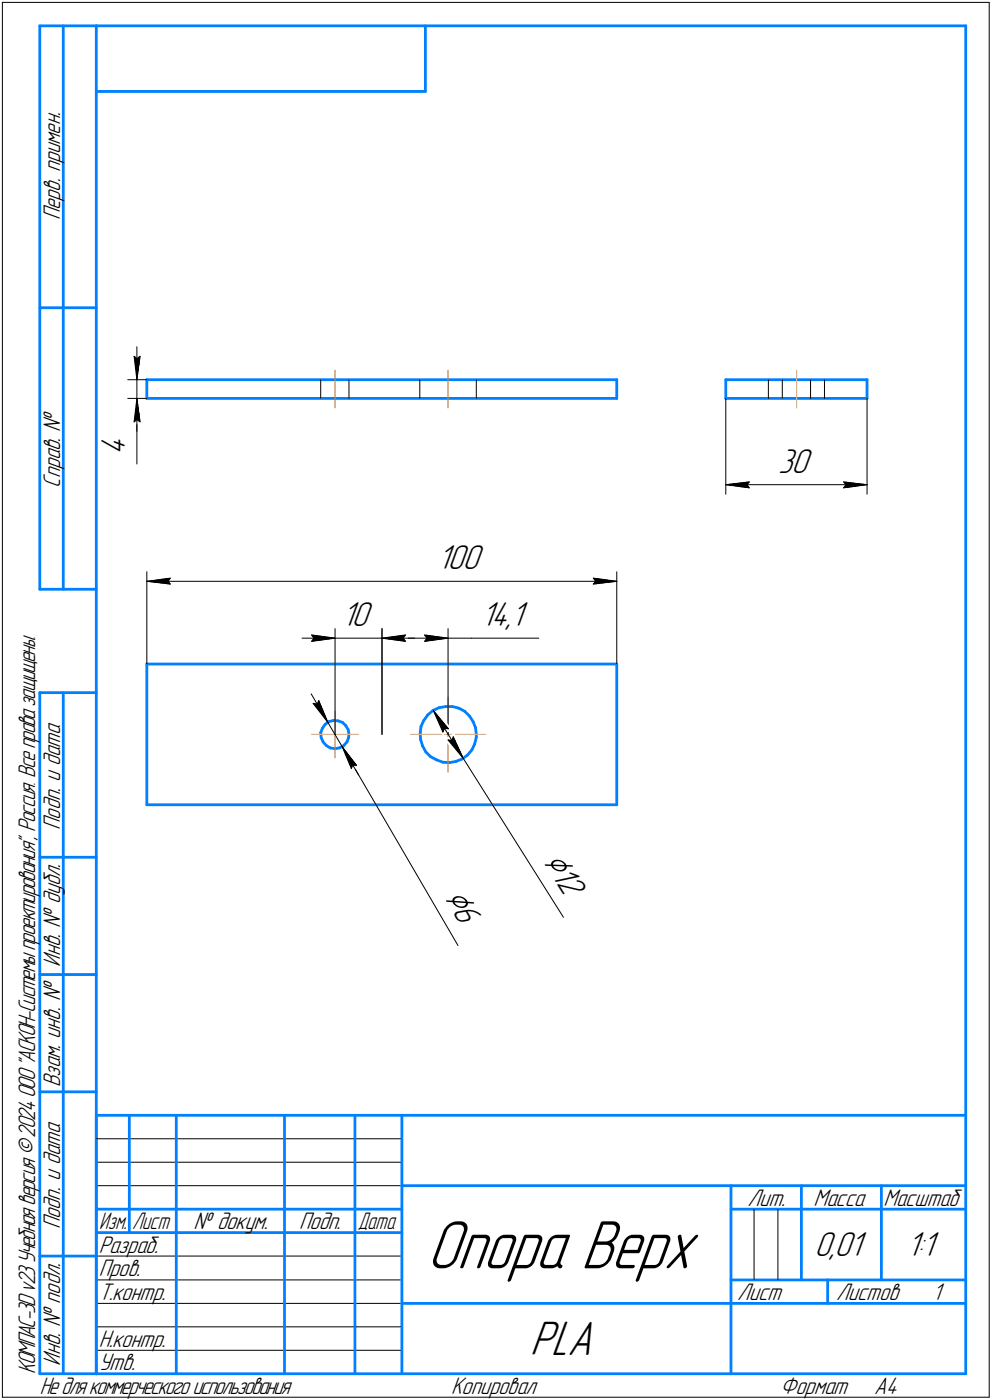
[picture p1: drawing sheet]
<svg xmlns="http://www.w3.org/2000/svg" width="211mm" height="298mm" viewBox="0 0 211 298" stroke-linecap="round" stroke-linejoin="round" font-family="sans-serif">
<g fill="none" stroke="#0080ff" stroke-width=".59">
<path d="M8.5 5.5v120zM8.5 5.5h12zM13.5 5.5v120zM20.5 5.5v287zM20.5 5.5h185zM20.5 19.5h70zM90.5 5.5v14zM205.5 5.5v287zM8.5 65.5h12zM31.2 80.9v3.9zM31.2 80.9h100zM31.2 84.8h100z"/>
<path d="M131.2 80.9v3.9zM154.4 80.9v3.9zM154.4 84.8h30.1zM154.4 80.9h30.1zM184.5 80.9v3.9zM8.5 125.5h12zM8.5 147.5v145zM8.5 147.5h12zM13.5 147.5v145zM31.2 141.4v30zM31.2 141.4h100zM68.2 156l.1 1.1z"/>
<path d="M68.3 157.1l.4 .9zM68.6 155.1l-.4 .9zM68.7 158l.7 .7zM69.2 154.3l.7-.6zM69.2 154.3l-.6 .8zM69.4 158.7l.9 .6zM69.9 153.7l1.1-.3zM70.3 159.3l1 .1zM71 153.4l1 .1zM71.3 159.4l.9-.1zM72 153.5l.9 .3zM72.2 159.3l1-.6z"/>
<path d="M72.9 153.8l.7 .7zM73.6 154.5l.5 .9zM73.8 158l-.6 .7zM74.1 155.4l.2 1zM74.2 157.1l-.4 .9zM74.3 156.4l-.1 .7zM89.4 156.1l.1 1.4zM89.5 157.5l.4 1.3zM89.6 154.7l-.2 1.4zM89.9 158.8l.7 1.3zM90.2 153.4l-.6 1.3zM91 152.2l1.1-.9z"/>
<path d="M91 152.2l-.8 1.2zM92.1 151.3l1.3-.6zM93.4 150.7l1.4-.2zM94.8 150.5h1.5zM96.3 150.5l1.3 .3zM97.6 150.8l1.3 .7zM98.9 151.5l1 1zM99.9 152.5l.8 1.2zM100.4 159.7l-.9 1.1zM100.7 153.7l.5 1.2zM101 158.4l-.6 1.3zM101.2 154.9l.1 1.5z"/>
<path d="M101.3 157l-.3 1.4zM101.3 156.4v.6zM131.2 141.4v30zM31.2 171.4h100zM90.6 160.1l1 1zM91.6 161.1l1.3 .7zM92.9 161.8l1.3 .5zM94.2 162.3l1.4 .1zM95.6 162.4l1.4-.3zM97 162.1l1.3-.5zM98.3 161.6l1.2-.8zM8.5 182.5h12z"/>
<path d="M8.5 207.5h12zM8.5 232.5h12zM20.5 237.5h185zM20.5 237.5v55zM27.5 237.5v25zM37.5 237.5v55zM60.5 237.5v55zM75.5 237.5v55zM85.5 237.5v55zM20.5 257.5h65zM85.5 252.5h120zM155.5 252.5v40z"/>
<path d="M155.5 257.5h15zM170.5 252.5v20zM170.5 257.5h35zM187.5 252.5v20zM8.5 267.5h12zM20.5 262.5h65zM85.5 277.5h70zM155.5 277.5h50zM155.5 272.5h50zM176.1 272.5v5zM8.5 292.5h12zM20.5 292.5h185z"/>
</g>
<g fill="none" stroke="#000" stroke-width=".21">
<path d="M.5 .5v297zM.5 .5h210zM210.5 .5v297zM28.5 75.9l.6 .5zM28.5 75.9l.6 5zM29.1 76.4l.7-.5zM29.1 73.8v7.1zM29.8 75.9l-.7 5zM27.2 84.8h4zM27.2 80.9h4zM28.5 89.8l.6-.5zM29.1 84.8v5z"/>
<path d="M29.1 89.8v9zM29.1 84.8l-.6 5zM29.1 89.3l.7 .5zM29.1 84.8l.7 5zM29.1 84.8v7.1zM29.1 80.9v3.9zM68.2 80.9v3.9zM74.3 80.9v3.9zM89.3 80.9v3.9zM101.3 80.9v3.9zM154.4 84.8v20.4zM163.5 80.9v3.9z"/>
<path d="M166.5 80.9v3.9zM172.5 80.9v3.9zM175.4 80.9v3.9zM184.5 84.8v20.4zM154.4 103.2l5-.6zM154.4 103.2l5 .7zM154.4 103.2h30.1zM158.9 103.2l.5 .7zM159.4 102.6l-.5 .6zM179.5 103.9l5-.7zM179.5 102.6l.5 .6zM179.5 102.6l5 .6z"/>
<path d="M180 103.2l-.5 .7zM31.2 121.8v19.6zM31.2 123.8l5-.7zM31.2 123.8l5 .6zM31.2 123.8h100zM35.7 123.8l.5 .6zM36.2 123.1l-.5 .7zM64.3 135.9h7zM66.3 135.2l5 .7zM66.3 135.2l.5 .7zM66.3 136.6l5-.7zM66.8 135.9l-.5 .7z"/>
<path d="M71.3 133.9v22.5zM71.3 135.9h10zM81.3 133.9v22.5zM81.3 135.9l5 .7zM81.3 135.9l5-.7zM81.3 135.9h6.9zM81.3 135.9h14zM85.8 135.9l.5 .7zM86.3 135.2l-.5 .7zM90.3 136.6l5-.7zM90.3 135.2l.5 .7zM90.3 135.2l5 .7z"/>
<path d="M90.8 135.9l-.5 .7zM95.3 135.9h5zM95.3 133.9v22.5zM100.3 135.9h14.3zM126.2 124.4l5-.6zM126.2 123.1l.5 .7zM126.2 123.1l5 .7zM126.7 123.8l-.5 .6zM131.2 121.8v19.6zM66.2 147.7l3.6 6.1zM66.6 149.8l.9 .1zM66.6 149.8l3.2 4z"/>
<path d="M67.8 149.2l2 4.6zM67.8 149.2l-.3 .7zM69.8 153.8l3 5.2zM72.8 159l24.7 42.3zM72.8 159l2 4.7zM72.8 159l3.1 4zM72.8 159l3.5 6zM92.2 151.3l3.2 3.9zM92.2 151.3l2 4.6zM92.2 151.3l6.4 10.2zM94.6 155.1l.8 .1zM94.6 155.1l-.4 .8z"/>
<path d="M95.3 157.6l3.3 3.9zM95.3 157.6h.9zM96.4 156.9l-.2 .7zM96.4 156.9l2.2 4.6zM75 162.9l-.2 .8zM75 162.9l.9 .1zM98.6 161.5l21.3 33.8zM20.5 247.5h65zM20.5 252.5h65zM20.5 242.5h65zM160.4 257.5v15zM165.5 257.5v15z"/>
<path d="M20.5 267.5h65zM20.5 272.5h65zM20.5 277.5h65zM.5 297.5h210zM20.5 282.5h65zM20.5 287.5h65z"/>
</g>
<path d="M71.3 78.8v8.1zM95.3 78.8v8.1zM169.5 78.8v8.1zM66.3 156.4h5zM71.3 156.4h5zM71.3 156.4v5zM71.3 151.4v5zM87.4 156.4h7.9zM95.3 156.4h8.1zM95.3 156.4v8zM95.3 148.4v8z" fill="none" stroke="#ff8000" stroke-width=".21"/>
<g fill="#fff" stroke="#fff" stroke-width=".21">
<path d="M21 91.9h7.2zM21 91.9h7.2zM21 92h7.2zM21 92.1h7.2zM21 92.2h7.2zM21 92.3h7.2zM21 92.4h7.2zM21 92.5h7.2zM21 92.5h7.2zM21 92.6h7.2zM21 92.7h7.2zM21 92.8h7.2zM21 92.9h7.2zM21 93h7.2zM21 93h7.2zM21 93.1h7.2zM21 93.2h7.2zM21 93.3h7.2zM21 93.4h7.2zM21 93.5h7.2zM21 93.6h7.2zM21 93.6h7.2zM21 93.7h7.2zM21 93.8h7.2zM21 93.9h7.2zM21 94h7.2zM21 94.1h7.2zM21 94.1h7.2zM21 94.2h7.2zM21 94.3h7.2zM21 94.4h7.2zM21 94.5h7.2zM21 94.6h7.2zM21 94.7h7.2zM21 94.7h7.2zM21 94.8h7.2zM21 94.9h7.2zM21 95h7.2zM21 95.1h7.2zM21 95.2h7.2zM21 95.2h7.2zM21 95.3h7.2zM21 95.4h7.2zM21 95.5h7.2zM21 95.6h7.2zM21 95.7h7.2zM21 95.8h7.2zM21 95.8h7.2zM21 95.9h7.2zM21 96h7.2zM21 96.1h7.2zM21 96.2h7.2zM21 96.3h7.2zM21 96.4h7.2zM21 96.4h7.2zM21 96.5h7.2zM21 96.6h7.2zM21 96.7h7.2zM21 96.8h7.2z"/>
<path d="M29 85.1h.3zM29 85.2h.3zM29 85.3h.4zM29 85.3h.4zM29 85.4h.4zM28.9 85.5h.6zM28.9 85.6h.6zM28.9 85.7h.6zM28.8 85.8h.7zM28.8 85.9h.8zM28.8 85.9h.8zM28.7 86h.9zM28.7 86.1h1zM28.6 86.2h1.1zM28.6 86.3h1.2zM28.6 86.4h1.2zM28.5 86.4h1.4zM28.5 86.5h1.4zM28.4 86.6h1.5zM28.4 86.7h1.6zM28.4 86.8h1.6zM28.4 86.9h1.6zM28.4 87h1.6zM28.4 87h1.6zM28.4 87.1h1.6zM28.4 87.2h1.6zM28.4 87.3h1.7zM28.4 87.4h1.7zM28.4 87.5h1.7zM28.4 87.5h1.7zM28.4 87.6h1.7zM28.4 87.7h1.7zM28.4 87.8h1.7zM28.3 87.9h1.8zM28.3 88h1.8zM28.3 88.1h1.8zM28.3 88.1h1.8zM28.3 88.2h1.8zM28.3 88.3h1.8zM28.3 88.4h1.8zM28.2 88.5h1.9zM28.2 88.6h2zM28.2 88.6h2zM28.2 88.7h2zM28.2 88.8h2zM28.2 88.9h2zM28.2 89h2zM28.2 89.1h2zM28.1 89.2h2.2zM28.1 89.2h2.2zM28.1 89.3h2.2zM28.1 89.4h2.2zM28.1 89.5h2.2zM28.1 89.6h2.2zM28.1 89.7h2.2zM28 89.7h2.4zM28 89.8h2.4zM28 89.9h2.4zM28 90h2.4zM28 90.1h2.4zM28 90.2h2.4zM28 90.3h2.4z"/>
<path d="M27.9 75.4h2.5zM28 75.4h2.4zM28 75.5h2.4zM28 75.6h2.4zM28 75.7h2.4zM28 75.8h2.4zM28 75.9h2.4zM28 75.9h2.4zM28.1 76h2.2zM28.1 76.1h2.2zM28.1 76.2h2.2zM28.1 76.3h2.2zM28.1 76.4h2.2zM28.1 76.5h2.2zM28.1 76.5h2.2zM28.2 76.6h2zM28.2 76.7h2zM28.2 76.8h2zM28.2 76.9h2zM28.2 77h2zM28.2 77h2zM28.2 77.1h2zM28.2 77.2h1.9zM28.3 77.3h1.8zM28.3 77.4h1.8zM28.3 77.5h1.8zM28.3 77.6h1.8zM28.3 77.6h1.8zM28.3 77.7h1.8zM28.3 77.8h1.8zM28.4 77.9h1.7zM28.4 78h1.7zM28.4 78.1h1.7zM28.4 78.1h1.7zM28.4 78.2h1.7zM28.4 78.3h1.7zM28.4 78.4h1.7zM28.4 78.5h1.6zM28.4 78.6h1.6zM28.4 78.7h1.6zM28.4 78.7h1.6zM28.4 78.8h1.6zM28.4 78.9h1.6zM28.4 79h1.6zM28.4 79.1h1.5zM28.5 79.2h1.4zM28.5 79.2h1.4zM28.6 79.3h1.2zM28.6 79.4h1.2zM28.6 79.5h1.1zM28.7 79.6h1zM28.7 79.7h.9zM28.8 79.8h.8zM28.8 79.8h.8zM28.8 79.9h.7zM28.9 80h.6zM28.9 80.1h.6zM28.9 80.2h.6zM29 80.3h.4zM29 80.3h.4zM29 80.4h.4zM29 80.5h.3zM29 80.6h.3z"/>
<path d="M93.1 115.6h10.3zM93.1 115.7h10.3zM93.1 115.7h10.3zM93.1 115.8h10.3zM93.1 115.9h10.3zM93.1 116h10.3zM93.1 116.1h10.3zM93.1 116.2h10.3zM93.1 116.2h10.3zM93.1 116.3h10.3zM93.1 116.4h10.3zM93.1 116.5h10.3zM93.1 116.6h10.3zM93.1 116.7h10.3zM93.1 116.8h10.3zM93.1 116.8h10.3zM93.1 116.9h10.3zM93.1 117h10.3zM93.1 117.1h10.3zM93.1 117.2h10.3zM93.1 117.3h10.3zM93.1 117.3h10.3zM93.1 117.4h10.3zM93.1 117.5h10.3zM93.1 117.6h10.3zM93.1 117.7h10.3zM93.1 117.8h10.3zM93.1 117.9h10.3zM93.1 117.9h10.3zM93.1 118h10.3zM93.1 118.1h10.3zM93.1 118.2h10.3zM93.1 118.3h10.3zM93.1 118.4h10.3zM93.1 118.4h10.3zM93.1 118.5h10.3zM93.1 118.6h10.3zM93.1 118.7h10.3zM93.1 118.8h10.3zM93.1 118.9h10.3zM93.1 119h10.3zM93.1 119h10.3zM93.1 119.1h10.3zM93.1 119.2h10.3zM93.1 119.3h10.3zM93.1 119.4h10.3zM93.1 119.5h10.3zM93.1 119.5h10.3zM93.1 119.6h10.3zM93.1 119.7h10.3zM93.1 119.8h10.3zM93.1 119.9h10.3zM93.1 120h10.3zM93.1 120.1h10.3zM93.1 120.1h10.3zM93.1 120.2h10.3zM93.1 120.3h10.3zM93.1 120.4h10.3zM93.1 120.5h10.3zM93.1 120.6h10.3zM93.1 120.6h10.3zM93.1 120.7h10.3zM93.1 120.8h10.3zM93.1 120.9h10.3zM93.1 121h10.3zM93.1 121.1h10.3zM93.1 121.2h10.3zM93.1 121.2h10.3zM93.1 121.3h10.3zM93.1 121.4h10.3zM93.1 121.5h10.3zM93.1 121.6h10.3zM93.1 121.7h10.3zM93.1 121.8h10.3zM93.1 121.8h10.3zM93.1 121.9h10.3zM93.1 122h10.3zM93.1 122.1h10.3zM93.1 122.2h10.3zM93.1 122.3h10.3zM93.1 122.3h10.3zM93.1 122.4h10.3zM93.1 122.5h10.3zM93.1 122.6h10.3zM93.1 122.7h10.3z"/>
<path d="M125.7 122.6h.7zM125.7 122.7h1.3zM125.7 122.8h1.9zM125.7 122.9h2.6zM125.7 122.9h3.2zM125.7 123h3.8zM125.7 123.1h4zM125.7 123.2h4.2zM125.7 123.3h4.3zM125.7 123.4h4.6zM125.7 123.4h4.8zM125.7 123.5h4.9zM125.7 123.6h5.2zM125.7 123.7h5.4zM125.7 123.8h5.5zM125.7 123.9h5.4zM125.7 124h5.1zM125.7 124h4.9zM125.7 124.1h4.7zM125.7 124.2h4.4zM125.7 124.3h4.3zM125.7 124.4h4zM125.7 124.5h3.8zM125.7 124.5h3.2zM125.7 124.6h2.6zM125.7 124.7h1.9zM125.7 124.8h1.3zM125.7 124.9h.7z"/>
<path d="M36.2 122.6h.5zM35.6 122.7h1.1zM34.9 122.8h1.8zM34.3 122.9h2.4zM33.7 122.9h3zM33 123h3.7zM32.9 123.1h3.8zM32.7 123.2h4zM32.4 123.3h4.3zM32.3 123.4h4.4zM32.1 123.4h4.6zM31.8 123.5h4.9zM31.7 123.6h5zM31.5 123.7h5.2zM31.2 123.8h5.5zM31.5 123.9h5.2zM31.7 124h5zM31.9 124h4.8zM32.2 124.1h4.5zM32.4 124.2h4.3zM32.6 124.3h4.1zM32.9 124.4h3.8zM33 124.5h3.7zM33.7 124.5h3zM34.3 124.6h2.4zM34.9 124.7h1.8zM35.6 124.8h1.1zM36.2 124.9h.5z"/>
<path d="M92.3 151.5h.2zM92.3 151.6h.3zM92.3 151.6h.4zM92.3 151.7h.5zM92.3 151.8h.7zM92.3 151.9h.7zM92.4 152h.8zM92.4 152.1h.9zM92.4 152.1h1zM92.4 152.2h1.2zM92.4 152.3h1.2zM92.4 152.4h1.3zM92.4 152.5h1.4zM92.4 152.6h1.5zM92.5 152.7h1.5zM92.5 152.7h1.6zM92.5 152.8h1.6zM92.5 152.9h1.6zM92.5 153h1.7zM92.5 153.1h1.8zM92.5 153.2h1.9zM92.5 153.2h2zM92.5 153.3h2.1zM92.5 153.4h2.1zM92.6 153.5h2.1zM92.6 153.6h2.1zM92.7 153.7h2.1zM92.7 153.8h2.2zM92.8 153.8h2.1zM92.8 153.9h2.2zM92.9 154h2.2zM92.9 154.1h2.3zM93 154.2h2.2zM93 154.3h2.3zM93 154.3h2.3zM93 154.4h2.4zM93.1 154.5h2.4zM93.1 154.6h2.5zM93.2 154.7h2.5zM93.2 154.8h2.6zM93.3 154.9h2.5zM93.3 154.9h2.5zM93.3 155h2.6zM93.4 155.1h2.6zM93.4 155.2h2.7zM93.5 155.3h2.6zM93.5 155.4h2.5zM93.6 155.4h2.2zM93.6 155.5h2.2zM93.6 155.6h2zM93.6 155.7h1.9zM93.7 155.8h1.6zM93.7 155.9h1.5zM93.8 156h1.3zM93.8 156h1.2zM93.9 156.1h.9zM93.9 156.2h.8zM94 156.3h.6zM94 156.4h.5zM94.1 156.5h.2zM94.1 156.5h.1z"/>
<path d="M96.6 156.2h.2zM96.4 156.3h.4zM96.4 156.4h.5zM96.2 156.5h.7zM96 156.5h.9zM95.9 156.6h1zM95.8 156.7h1.2zM95.6 156.8h1.4zM95.5 156.9h1.5zM95.3 157h1.8zM95.2 157.1h1.9zM95.1 157.1h2.1zM95 157.2h2.2zM94.8 157.3h2.5zM94.7 157.4h2.6zM94.6 157.5h2.8zM94.7 157.6h2.7zM94.7 157.6h2.7zM94.8 157.7h2.7zM94.9 157.8h2.6zM95 157.9h2.5zM95 158h2.5zM95.1 158.1h2.5zM95.2 158.2h2.4zM95.2 158.2h2.4zM95.3 158.3h2.4zM95.4 158.4h2.3zM95.4 158.5h2.4zM95.5 158.6h2.3zM95.6 158.7h2.3zM95.7 158.7h2.2zM95.8 158.8h2.2zM95.8 158.9h2.2zM95.8 159h2.2zM95.9 159.1h2.1zM96 159.2h2zM96.1 159.3h2zM96.2 159.3h1.9zM96.2 159.4h2zM96.3 159.5h1.9zM96.4 159.6h1.8zM96.4 159.7h1.9zM96.5 159.8h1.8zM96.6 159.9h1.7zM96.6 159.9h1.7zM96.7 160h1.6zM96.8 160.1h1.6zM96.9 160.2h1.5zM96.9 160.3h1.5zM96.9 160.4h1.5zM97.1 160.4h1.3zM97.2 160.5h1.2zM97.4 160.6h1.1zM97.5 160.7h1zM97.6 160.8h.9zM97.7 160.9h.8zM97.9 161h.6zM98 161h.6zM98.1 161.1h.5zM98.2 161.2h.4zM98.4 161.3h.2z"/>
<path d="M120.1 180.4h.1zM119.9 180.5h.4zM119.8 180.6h.5zM119.6 180.7h.8zM119.5 180.8h1zM119.4 180.8h1.1zM119.3 180.9h1.3zM119.1 181h1.5zM119 181.1h1.6zM118.9 181.2h1.8zM118.7 181.3h2.1zM118.6 181.4h2.2zM118.4 181.4h2.5zM118.4 181.5h2.5zM118.2 181.6h2.8zM118 181.7h3.1zM117.9 181.8h3.2zM117.8 181.9h3.4zM117.7 181.9h3.5zM117.5 182h3.7zM117.4 182.1h3.9zM117.3 182.2h4.1zM117.1 182.3h4.3zM117 182.4h4.5zM116.8 182.5h4.7zM116.8 182.5h4.8zM116.6 182.6h5.1zM116.5 182.7h5.2zM116.3 182.8h5.5zM116.2 182.9h5.6zM116.1 183h5.7zM115.9 183h6zM115.8 183.1h6.2zM115.7 183.2h6.3zM115.6 183.3h6.5zM115.4 183.4h6.7zM115.3 183.5h6.9zM115.1 183.6h7.2zM115 183.6h7.3zM114.9 183.7h7.4zM114.7 183.8h7.7zM114.6 183.9h7.8zM114.5 184h8zM114.4 184.1h8.2zM114.2 184.1h8.4zM114 184.2h8.7zM114.1 184.3h8.6zM114.2 184.4h8.6zM114.2 184.5h8.7zM114.3 184.6h8.6zM114.4 184.7h8.5zM114.4 184.7h8.6zM114.5 184.8h8.5zM114.6 184.9h8.5zM114.6 185h8.6zM114.6 185.1h8.6zM114.6 185.2h8.7zM114.7 185.3h8.7zM114.8 185.3h8.6zM114.8 185.4h8.6zM114.9 185.5h8.5zM115 185.6h8.5zM115 185.7h8.6zM115.1 185.8h8.5zM115.1 185.8h8.6zM115.1 185.9h8.7zM115.2 186h8.6zM115.2 186.1h8.7zM115.3 186.2h8.7zM115.4 186.3h8.6zM115.4 186.4h8.6zM115.5 186.4h8.5zM115.5 186.5h8.6zM115.6 186.6h8.6zM115.7 186.7h8.5zM115.7 186.8h8.6zM115.7 186.9h8.7zM115.8 186.9h8.6zM115.8 187h8.7zM115.9 187.1h8.6zM115.9 187.2h8.6zM116 187.3h8.6zM116.1 187.4h8.5zM116.1 187.5h8.6zM116.2 187.5h8.6zM116.2 187.6h8.6zM116.2 187.7h8.7zM116.3 187.8h8.7zM116.4 187.9h8.6zM116.4 188h8.7zM116.5 188h8.6zM116.5 188.1h8.6zM116.6 188.2h8.6zM116.7 188.3h8.5zM116.7 188.4h8.6zM116.8 188.5h8.6zM116.8 188.6h8.6zM116.8 188.6h8.7zM116.9 188.7h8.7zM116.9 188.8h8.7zM117 188.9h8.6zM117.1 189h8.6zM117.1 189.1h8.6zM117.2 189.1h8.6zM117.3 189.2h8.5zM117.3 189.3h8.4zM117.3 189.4h8.3zM117.3 189.5h8.2zM117.4 189.6h7.9zM117.5 189.7h7.7zM117.5 189.7h7.6zM117.6 189.8h7.3zM117.7 189.9h7.1zM117.7 190h6.9zM117.8 190.1h6.7zM117.8 190.2h6.6zM117.9 190.2h6.3zM117.9 190.3h6.2zM117.9 190.4h6.1zM118 190.5h5.9zM118.1 190.6h5.6zM118.1 190.7h5.5zM118.2 190.8h5.2zM118.3 190.8h5zM118.3 190.9h4.9zM118.4 191h4.6zM118.4 191.1h4.5zM118.4 191.2h4.4zM118.5 191.3h4.1zM118.5 191.3h4zM118.6 191.4h3.7zM118.7 191.5h3.6zM118.7 191.6h3.4zM118.8 191.7h3.1zM118.8 191.8h3zM118.9 191.9h2.8zM119 191.9h2.6zM119 192h2.4zM119 192.1h2.3zM119.1 192.2h2.1zM119.1 192.3h1.9zM119.2 192.4h1.7zM119.2 192.4h1.5zM119.3 192.5h1.3zM119.4 192.6h1.1zM119.4 192.7h.9zM119.5 192.8h.7zM119.5 192.9h.6zM119.5 193h.5zM119.6 193h.2z"/>
<path d="M68 148.5h.2zM67.8 148.6h.4zM67.6 148.7h.6zM67.5 148.8h.7zM67.3 148.8h1zM67.1 148.9h1.2zM67 149h1.3zM66.9 149.1h1.5zM66.7 149.2h1.7zM66.6 149.3h1.9zM66.5 149.4h2zM66.4 149.4h2.1zM66.2 149.5h2.4zM66.1 149.6h2.5zM66 149.7h2.7zM66 149.8h2.7zM66.1 149.9h2.6zM66.2 149.9h2.5zM66.3 150h2.4zM66.3 150.1h2.5zM66.4 150.2h2.4zM66.5 150.3h2.4zM66.5 150.4h2.4zM66.5 150.5h2.4zM66.6 150.5h2.4zM66.7 150.6h2.3zM66.8 150.7h2.3zM66.9 150.8h2.2zM66.9 150.9h2.3zM67 151h2.2zM67.1 151h2.1zM67.1 151.1h2.2zM67.1 151.2h2.2zM67.2 151.3h2.1zM67.3 151.4h2zM67.4 151.5h1.9zM67.4 151.6h2zM67.5 151.6h1.9zM67.6 151.7h1.9zM67.6 151.8h1.9zM67.7 151.9h1.8zM67.7 152h1.9zM67.8 152.1h1.8zM67.9 152.1h1.7zM68 152.2h1.6zM68 152.3h1.6zM68.1 152.4h1.5zM68.2 152.5h1.4zM68.2 152.6h1.5zM68.2 152.7h1.5zM68.4 152.7h1.3zM68.5 152.8h1.2zM68.6 152.9h1.1zM68.7 153h1zM68.8 153.1h.9zM68.9 153.2h.8zM69 153.2h.8zM69.2 153.3h.6zM69.3 153.4h.5zM69.3 153.5h.5zM69.5 153.6h.3zM69.6 153.7h.2z"/>
<path d="M72.9 159.2h.2zM72.9 159.3h.3zM72.9 159.3h.4zM72.9 159.4h.5zM72.9 159.5h.6zM72.9 159.6h.7zM73 159.7h.7zM73 159.8h.8zM73 159.9h.9zM73 159.9h1.1zM73 160h1.2zM73 160.1h1.3zM73 160.2h1.3zM73.1 160.3h1.3zM73.1 160.4h1.4zM73.1 160.4h1.5zM73.1 160.5h1.6zM73.1 160.6h1.6zM73.1 160.7h1.7zM73.1 160.8h1.7zM73.1 160.9h1.8zM73.2 161h1.7zM73.2 161h1.8zM73.2 161.1h1.9zM73.2 161.2h2zM73.3 161.3h2zM73.3 161.4h2zM73.3 161.5h2.1zM73.4 161.5h2zM73.4 161.6h2.1zM73.5 161.7h2zM73.5 161.8h2.1zM73.5 161.9h2.2zM73.6 162h2.2zM73.6 162.1h2.2zM73.7 162.1h2.2zM73.7 162.2h2.2zM73.7 162.3h2.3zM73.7 162.4h2.4zM73.7 162.5h2.4zM73.8 162.6h2.4zM73.8 162.6h2.5zM73.9 162.7h2.5zM73.9 162.8h2.5zM73.9 162.9h2.6zM74 163h2.5zM74 163.1h2.6zM74.1 163.2h2.5zM74.1 163.2h2.4zM74.2 163.3h2.2zM74.2 163.4h2zM74.2 163.5h1.8zM74.3 163.6h1.6zM74.3 163.7h1.4zM74.3 163.7h1.2zM74.3 163.8h1.1zM74.3 163.9h1zM74.4 164h.7zM74.4 164.1h.6zM74.5 164.2h.3zM74.5 164.3h.2z"/>
<path d="M99.2 188.2h.2zM99.1 188.3h.4zM98.9 188.4h.6zM98.8 188.5h.8zM98.6 188.6h1zM98.5 188.6h1.2zM98.3 188.7h1.4zM98.2 188.8h1.5zM98 188.9h1.8zM97.9 189h1.9zM97.8 189.1h2.1zM97.6 189.1h2.3zM97.5 189.2h2.5zM97.3 189.3h2.8zM97.2 189.4h2.9zM97 189.5h3.2zM96.9 189.6h3.3zM96.8 189.7h3.4zM96.6 189.7h3.7zM96.4 189.8h3.9zM96.3 189.9h4.1zM96.2 190h4.2zM96 190.1h4.5zM95.8 190.2h4.7zM95.7 190.2h4.9zM95.6 190.3h5.1zM95.4 190.4h5.3zM95.2 190.5h5.6zM95.2 190.6h5.6zM95 190.7h5.8zM94.8 190.8h6.1zM94.7 190.8h6.2zM94.6 190.9h6.4zM94.4 191h6.6zM94.2 191.1h6.9zM94.1 191.2h7zM94 191.3h7.2zM93.8 191.3h7.5zM93.6 191.4h7.7zM93.6 191.5h7.7zM93.4 191.6h7.9zM93.2 191.7h8.2zM93 191.8h8.4zM93.1 191.9h8.4zM93.2 191.9h8.4zM93.2 192h8.4zM93.3 192.1h8.4zM93.3 192.2h8.4zM93.4 192.3h8.4zM93.5 192.4h8.4zM93.5 192.4h8.4zM93.6 192.5h8.3zM93.6 192.6h8.3zM93.6 192.7h8.4zM93.6 192.8h8.4zM93.7 192.9h8.4zM93.8 193h8.4zM93.8 193h8.4zM93.9 193.1h8.4zM93.9 193.2h8.4zM94 193.3h8.4zM94.1 193.4h8.3zM94.1 193.5h8.3zM94.1 193.5h8.4zM94.1 193.6h8.4zM94.2 193.7h8.4zM94.2 193.8h8.4zM94.3 193.9h8.4zM94.4 194h8.4zM94.4 194.1h8.4zM94.5 194.1h8.4zM94.5 194.2h8.4zM94.6 194.3h8.4zM94.7 194.4h8.3zM94.7 194.5h8.3zM94.7 194.6h8.4zM94.7 194.6h8.4zM94.8 194.7h8.4zM94.8 194.8h8.4zM94.9 194.9h8.4zM95 195h8.4zM95 195.1h8.4zM95.1 195.2h8.4zM95.1 195.2h8.4zM95.2 195.3h8.3zM95.2 195.4h8.3zM95.2 195.5h8.3zM95.3 195.6h8zM95.3 195.7h7.8zM95.4 195.7h7.6zM95.4 195.8h7.5zM95.5 195.9h7.2zM95.6 196h6.9zM95.6 196.1h6.8zM95.7 196.2h6.6zM95.7 196.3h6.4zM95.8 196.3h6.2zM95.8 196.4h6.1zM95.8 196.5h5.9zM95.9 196.6h5.6zM95.9 196.7h5.5zM96 196.8h5.3zM96 196.8h5.1zM96.1 196.9h4.9zM96.2 197h4.6zM96.2 197.1h4.5zM96.3 197.2h4.2zM96.3 197.3h4.1zM96.4 197.4h3.8zM96.4 197.4h3.7zM96.4 197.5h3.5zM96.5 197.6h3.3zM96.5 197.7h3.2zM96.6 197.8h2.9zM96.6 197.9h2.8zM96.7 198h2.5zM96.8 198h2.3zM96.8 198.1h2.1zM96.9 198.2h1.9zM96.9 198.3h1.7zM96.9 198.4h1.6zM96.9 198.5h1.5zM97 198.5h1.2zM97.1 198.6h.9zM97.1 198.7h.8zM97.2 198.8h.6zM97.2 198.9h.4zM97.3 199h.2z"/>
<path d="M72.7 127.8h7.1zM72.7 127.8h7.1zM72.7 127.9h7.1zM72.7 128h7.1zM72.7 128.1h7.1zM72.7 128.2h7.1zM72.7 128.3h7.1zM72.7 128.4h7.1zM72.7 128.4h7.1zM72.7 128.5h7.1zM72.7 128.6h7.1zM72.7 128.7h7.1zM72.7 128.8h7.1zM72.7 128.9h7.1zM72.7 128.9h7.1zM72.7 129h7.1zM72.7 129.1h7.1zM72.7 129.2h7.1zM72.7 129.3h7.1zM72.7 129.4h7.1zM72.7 129.5h7.1zM72.7 129.5h7.1zM72.7 129.6h7.1zM72.7 129.7h7.1zM72.7 129.8h7.1zM72.7 129.9h7.1zM72.7 130h7.1zM72.7 130h7.1zM72.7 130.1h7.1zM72.7 130.2h7.1zM72.7 130.3h7.1zM72.7 130.4h7.1zM72.7 130.5h7.1zM72.7 130.6h7.1zM72.7 130.6h7.1zM72.7 130.7h7.1zM72.7 130.8h7.1zM72.7 130.9h7.1zM72.7 131h7.1zM72.7 131.1h7.1zM72.7 131.1h7.1zM72.7 131.2h7.1zM72.7 131.3h7.1zM72.7 131.4h7.1zM72.7 131.5h7.1zM72.7 131.6h7.1zM72.7 131.7h7.1zM72.7 131.7h7.1zM72.7 131.8h7.1zM72.7 131.9h7.1zM72.7 132h7.1zM72.7 132.1h7.1zM72.7 132.2h7.1zM72.7 132.2h7.1zM72.7 132.3h7.1zM72.7 132.4h7.1zM72.7 132.5h7.1zM72.7 132.6h7.1zM72.7 132.7h7.1zM72.7 132.8h7.1zM72.7 132.8h7.1zM72.7 132.9h7.1zM72.7 133h7.1zM72.7 133.1h7.1zM72.7 133.2h7.1zM72.7 133.3h7.1zM72.7 133.3h7.1zM72.7 133.4h7.1zM72.7 133.5h7.1zM72.7 133.6h7.1zM72.7 133.7h7.1zM72.7 133.8h7.1zM72.7 133.9h7.1zM72.7 133.9h7.1zM72.7 134h7.1zM72.7 134.1h7.1zM72.7 134.2h7.1zM72.7 134.3h7.1zM72.7 134.4h7.1zM72.7 134.5h7.1zM72.7 134.5h7.1zM72.7 134.6h7.1zM72.7 134.7h7.1zM72.7 134.8h7.1z"/>
<path d="M65.8 134.7h.7zM65.8 134.8h1.3zM65.8 134.9h1.8zM65.8 135h2.5zM65.8 135h3.1zM65.8 135.1h3.7zM65.8 135.2h4zM65.8 135.3h4.1zM65.8 135.4h4.3zM65.8 135.5h4.6zM65.8 135.6h4.7zM65.8 135.6h4.9zM65.8 135.7h5.2zM65.8 135.8h5.3zM65.8 135.9h5.5zM65.8 136h5.3zM65.8 136.1h5.2zM65.8 136.1h4.9zM65.8 136.2h4.7zM65.8 136.3h4.6zM65.8 136.4h4.3zM65.8 136.5h4.1zM65.8 136.6h4zM65.8 136.7h3.7zM65.8 136.7h3zM65.8 136.8h2.3zM65.8 136.9h1.5zM65.8 137h.7z"/>
<path d="M86.2 134.7h.6zM85.6 134.8h1.2zM84.9 134.9h1.9zM84.3 135h2.5zM83.7 135h3.1zM83.1 135.1h3.7zM82.9 135.2h3.9zM82.7 135.3h4.1zM82.5 135.4h4.3zM82.3 135.5h4.5zM82.1 135.6h4.7zM81.9 135.6h4.9zM81.7 135.7h5.1zM81.5 135.8h5.3zM81.3 135.9h5.5zM81.5 136h5.3zM81.7 136.1h5.1zM81.9 136.1h4.9zM82.1 136.2h4.7zM82.3 136.3h4.5zM82.5 136.4h4.3zM82.7 136.5h4.1zM82.9 136.6h3.9zM83.1 136.7h3.7zM83.8 136.7h3zM84.6 136.8h2.2zM85.3 136.9h1.5zM86.1 137h.7z"/>
<path d="M102.4 127.8h10.3zM102.4 127.8h10.3zM102.4 127.9h10.3zM102.4 128h10.3zM102.4 128.1h10.3zM102.4 128.2h10.3zM102.4 128.3h10.3zM102.4 128.4h10.3zM102.4 128.4h10.3zM102.4 128.5h10.3zM102.4 128.6h10.3zM102.4 128.7h10.3zM102.4 128.8h10.3zM102.4 128.9h10.3zM102.4 128.9h10.3zM102.4 129h10.3zM102.4 129.1h10.3zM102.4 129.2h10.3zM102.4 129.3h10.3zM102.4 129.4h10.3zM102.4 129.5h10.3zM102.4 129.5h10.3zM102.4 129.6h10.3zM102.4 129.7h10.3zM102.4 129.8h10.3zM102.4 129.9h10.3zM102.4 130h10.3zM102.4 130h10.3zM102.4 130.1h10.3zM102.4 130.2h10.3zM102.4 130.3h10.3zM102.4 130.4h10.3zM102.4 130.5h10.3zM102.4 130.6h10.3zM102.4 130.6h10.3zM102.4 130.7h10.3zM102.4 130.8h10.3zM102.4 130.9h10.3zM102.4 131h10.3zM102.4 131.1h10.3zM102.4 131.1h10.3zM102.4 131.2h10.3zM102.4 131.3h10.3zM102.4 131.4h10.3zM102.4 131.5h10.3zM102.4 131.6h10.3zM102.4 131.7h10.3zM102.4 131.7h10.3zM102.4 131.8h10.3zM102.4 131.9h10.3zM102.4 132h10.3zM102.4 132.1h10.3zM102.4 132.2h10.3zM102.4 132.2h10.3zM102.4 132.3h10.3zM102.4 132.4h10.3zM102.4 132.5h10.3zM102.4 132.6h10.3zM102.4 132.7h10.3zM102.4 132.8h10.3zM102.4 132.8h10.3zM102.4 132.9h10.3zM102.4 133h10.3zM102.4 133.1h10.3zM102.4 133.2h10.3zM102.4 133.3h10.3zM102.4 133.3h10.3zM102.4 133.4h10.3zM102.4 133.5h10.3zM102.4 133.6h10.3zM102.4 133.7h10.3zM102.4 133.8h10.3zM102.4 133.9h10.3zM102.4 133.9h10.3zM102.4 134h10.3zM102.4 134.1h10.3zM102.4 134.2h10.3zM102.4 134.3h10.3zM102.4 134.4h10.3zM102.4 134.5h10.3zM102.4 134.5h10.3zM102.4 134.6h10.3zM102.4 134.7h10.3zM102.4 134.8h10.3z"/>
<path d="M86.2 134.7h.6zM85.6 134.8h1.2zM84.9 134.9h1.9zM84.3 135h2.5zM83.7 135h3.1zM83.1 135.1h3.7zM82.9 135.2h3.9zM82.7 135.3h4.1zM82.5 135.4h4.3zM82.3 135.5h4.5zM82.1 135.6h4.7zM81.9 135.6h4.9zM81.7 135.7h5.1zM81.5 135.8h5.3zM81.3 135.9h5.5zM81.5 136h5.3zM81.7 136.1h5.1zM81.9 136.1h4.9zM82.1 136.2h4.7zM82.3 136.3h4.5zM82.5 136.4h4.3zM82.7 136.5h4.1zM82.9 136.6h3.9zM83.1 136.7h3.7zM83.8 136.7h3zM84.6 136.8h2.2zM85.3 136.9h1.5zM86.1 137h.7z"/>
<path d="M89.8 134.7h.7zM89.8 134.8h1.3zM89.8 134.9h1.9zM89.8 135h2.6zM89.8 135h3.2zM89.8 135.1h3.8zM89.8 135.2h4zM89.8 135.3h4.2zM89.8 135.4h4.3zM89.8 135.5h4.6zM89.8 135.6h4.8zM89.8 135.6h4.9zM89.8 135.7h5.2zM89.8 135.8h5.4zM89.8 135.9h5.5zM89.8 136h5.4zM89.8 136.1h5.2zM89.8 136.1h4.9zM89.8 136.2h4.8zM89.8 136.3h4.6zM89.8 136.4h4.3zM89.8 136.5h4.2zM89.8 136.6h4zM89.8 136.7h3.8zM89.8 136.7h3.1zM89.8 136.8h2.3zM89.8 136.9h1.6zM89.8 137h.8z"/>
<path d="M165.6 95.1h7.7zM165.6 95.2h7.7zM165.6 95.2h7.7zM165.6 95.3h7.7zM165.6 95.4h7.7zM165.6 95.5h7.7zM165.6 95.6h7.7zM165.6 95.7h7.7zM165.6 95.8h7.7zM165.6 95.8h7.7zM165.6 95.9h7.7zM165.6 96h7.7zM165.6 96.1h7.7zM165.6 96.2h7.7zM165.6 96.3h7.7zM165.6 96.4h7.7zM165.6 96.4h7.7zM165.6 96.5h7.7zM165.6 96.6h7.7zM165.6 96.7h7.7zM165.6 96.8h7.7zM165.6 96.9h7.7zM165.6 96.9h7.7zM165.6 97h7.7zM165.6 97.1h7.7zM165.6 97.2h7.7zM165.6 97.3h7.7zM165.6 97.4h7.7zM165.6 97.5h7.7zM165.6 97.5h7.7zM165.6 97.6h7.7zM165.6 97.7h7.7zM165.6 97.8h7.7zM165.6 97.9h7.7zM165.6 98h7.7zM165.6 98h7.7zM165.6 98.1h7.7zM165.6 98.2h7.7zM165.6 98.3h7.7zM165.6 98.4h7.7zM165.6 98.5h7.7zM165.6 98.6h7.7zM165.6 98.6h7.7zM165.6 98.7h7.7zM165.6 98.8h7.7zM165.6 98.9h7.7zM165.6 99h7.7zM165.6 99.1h7.7zM165.6 99.1h7.7zM165.6 99.2h7.7zM165.6 99.3h7.7zM165.6 99.4h7.7zM165.6 99.5h7.7zM165.6 99.6h7.7zM165.6 99.7h7.7zM165.6 99.7h7.7zM165.6 99.8h7.7zM165.6 99.9h7.7zM165.6 100h7.7zM165.6 100.1h7.7zM165.6 100.2h7.7zM165.6 100.2h7.7zM165.6 100.3h7.7zM165.6 100.4h7.7zM165.6 100.5h7.7zM165.6 100.6h7.7zM165.6 100.7h7.7zM165.6 100.8h7.7zM165.6 100.8h7.7zM165.6 100.9h7.7zM165.6 101h7.7zM165.6 101.1h7.7zM165.6 101.2h7.7zM165.6 101.3h7.7zM165.6 101.3h7.7zM165.6 101.4h7.7zM165.6 101.5h7.7zM165.6 101.6h7.7zM165.6 101.7h7.7zM165.6 101.8h7.7zM165.6 101.9h7.7zM165.6 101.9h7.7zM165.6 102h7.7zM165.6 102.1h7.7zM165.6 102.2h7.7z"/>
<path d="M159.3 102.1h.6zM158.7 102.2h1.2zM158.1 102.3h1.8zM157.5 102.4h2.4zM156.9 102.4h3zM156.2 102.5h3.7zM156 102.6h3.9zM155.8 102.7h4.1zM155.6 102.8h4.3zM155.4 102.9h4.5zM155.1 103h4.8zM154.9 103h5zM154.7 103.1h5.2zM154.4 103.2h5.5zM154.7 103.3h5.2zM154.9 103.4h5zM155 103.5h4.9zM155.3 103.5h4.6zM155.4 103.6h4.5zM155.6 103.7h4.3zM155.9 103.8h4zM156 103.9h3.9zM156.2 104h3.7zM156.9 104.1h3zM157.5 104.1h2.4zM158.1 104.2h1.8zM158.7 104.3h1.2zM159.3 104.4h.6z"/>
<path d="M179 102.1h.7zM179 102.2h1.3zM179 102.3h1.8zM179 102.4h2.5zM179 102.4h3.1zM179 102.5h3.7zM179 102.6h4zM179 102.7h4.2zM179 102.8h4.4zM179 102.9h4.6zM179 103h4.9zM179 103h5.1zM179 103.1h5.3zM179 103.2h5.5zM179 103.3h5.3zM179 103.4h5.1zM179 103.5h4.9zM179 103.5h4.7zM179 103.6h4.6zM179 103.7h4.3zM179 103.8h4.1zM179 103.9h4zM179 104h3.7zM179 104.1h3.1zM179 104.1h2.5zM179 104.2h1.8zM179 104.3h1.3zM179 104.4h.7z"/>
</g>
<g fill="#000" stroke="#000" stroke-width=".21">
<path d="M28.6 76h.2zM28.6 76.1h.3zM28.6 76.2h.4zM28.6 76.3h.4zM28.6 76.4h.5zM28.6 76.5h.5zM28.6 76.5h.5zM28.7 76.6h.4zM28.7 76.7h.4zM28.7 76.8h.4zM28.7 76.9h.4zM28.7 77h.4zM28.7 77h.4zM28.7 77.1h.4zM28.7 77.2h.4zM28.8 77.3h.3zM28.8 77.4h.3zM28.8 77.5h.3zM28.8 77.6h.3zM28.8 77.6h.3zM28.8 77.7h.3zM28.8 77.8h.3zM28.8 77.9h.3zM28.8 78h.3zM28.9 78.1h.2zM28.9 78.1h.2zM28.9 78.2h.2zM28.9 78.3h.2zM28.9 78.4h.2zM28.9 78.5h.2zM28.9 78.6h.2zM28.9 78.7h.2zM29 78.7h.1zM29 78.8h.1zM29 78.9h.1zM29 79h.1zM29 79.1h.1zM29 79.2h.1zM29 79.2h.1zM29 79.3h.1zM29 79.4h.1z"/>
<path d="M29.6 76h.2zM29.5 76.1h.3zM29.4 76.2h.4zM29.3 76.3h.5zM29.1 76.4h.7zM29.1 76.5h.7zM29.1 76.5h.6zM29.1 76.6h.6zM29.1 76.7h.6zM29.1 76.8h.6zM29.1 76.9h.6zM29.1 77h.6zM29.1 77h.6zM29.1 77.1h.5zM29.1 77.2h.5zM29.1 77.3h.5zM29.1 77.4h.5zM29.1 77.5h.5zM29.1 77.6h.5zM29.1 77.6h.5zM29.1 77.7h.5zM29.1 77.8h.4zM29.1 77.9h.4zM29.1 78h.4zM29.1 78.1h.4zM29.1 78.1h.4zM29.1 78.2h.4zM29.1 78.3h.4zM29.1 78.4h.4zM29.1 78.5h.4zM29.1 78.6h.4zM29.1 78.7h.4zM29.1 78.7h.4zM29.1 78.8h.4zM29.1 78.9h.4zM29.1 79h.3zM29.1 79.1h.3zM29.1 79.2h.3zM29.1 79.2h.3zM29.1 79.3h.3zM29.1 79.4h.3zM29.1 79.5h.3zM29.1 79.6h.3zM29.1 79.7h.2zM29.1 79.8h.2zM29.1 79.8h.2zM29.1 79.9h.2zM29.1 80h.2zM29.1 80.1h.2zM29.1 80.2h.2z"/>
<path d="M29 86.3h.1zM29 86.4h.1zM29 86.4h.1zM29 86.5h.1zM29 86.6h.1zM29 86.7h.1zM29 86.8h.1zM29 86.9h.1zM29 87h.1zM28.9 87h.2zM28.9 87.1h.2zM28.9 87.2h.2zM28.9 87.3h.2zM28.9 87.4h.2zM28.9 87.5h.2zM28.9 87.5h.2zM28.9 87.6h.2zM28.8 87.7h.3zM28.8 87.8h.3zM28.8 87.9h.3zM28.8 88h.3zM28.8 88.1h.3zM28.8 88.1h.3zM28.8 88.2h.3zM28.8 88.3h.3zM28.8 88.4h.3zM28.7 88.5h.4zM28.7 88.6h.4zM28.7 88.6h.4zM28.7 88.7h.4zM28.7 88.8h.4zM28.7 88.9h.4zM28.7 89h.4zM28.7 89.1h.4zM28.6 89.2h.5zM28.6 89.2h.5zM28.6 89.3h.5zM28.6 89.4h.4zM28.6 89.5h.4zM28.6 89.6h.3zM28.6 89.7h.2z"/>
<path d="M29.1 85.5h.2zM29.1 85.6h.2zM29.1 85.7h.2zM29.1 85.8h.2zM29.1 85.9h.2zM29.1 85.9h.2zM29.1 86h.2zM29.1 86.1h.3zM29.1 86.2h.3zM29.1 86.3h.3zM29.1 86.4h.3zM29.1 86.4h.3zM29.1 86.5h.3zM29.1 86.6h.3zM29.1 86.7h.3zM29.1 86.8h.4zM29.1 86.9h.4zM29.1 87h.4zM29.1 87h.4zM29.1 87.1h.4zM29.1 87.2h.4zM29.1 87.3h.4zM29.1 87.4h.4zM29.1 87.5h.4zM29.1 87.5h.4zM29.1 87.6h.4zM29.1 87.7h.4zM29.1 87.8h.4zM29.1 87.9h.4zM29.1 88h.5zM29.1 88.1h.5zM29.1 88.1h.5zM29.1 88.2h.5zM29.1 88.3h.5zM29.1 88.4h.5zM29.1 88.5h.5zM29.1 88.6h.5zM29.1 88.6h.6zM29.1 88.7h.6zM29.1 88.8h.6zM29.1 88.9h.6zM29.1 89h.6zM29.1 89.1h.6zM29.1 89.2h.6zM29.1 89.2h.7zM29.1 89.3h.7zM29.3 89.4h.5zM29.4 89.5h.4zM29.5 89.6h.3zM29.6 89.7h.2z"/>
<path d="M154.4 103.2h4.5zM155.1 103.3h3.9zM155.7 103.4h3.4zM156.4 103.5h2.8zM157 103.5h2.2zM157.6 103.6h1.7zM158.2 103.7h1.1zM158.8 103.8h.6z"/>
<path d="M158.7 102.7h.7zM158.1 102.8h1.2zM157.3 102.9h2zM156.6 103h2.6zM155.9 103h3.2zM155.2 103.1h3.8z"/>
<path d="M179.6 102.7h.7zM179.7 102.8h1.2zM179.7 102.9h2zM179.8 103h2.6zM179.9 103h3.2zM180 103.1h3.8z"/>
<path d="M180 103.2h4.5zM180 103.3h3.9zM179.9 103.4h3.4zM179.8 103.5h2.8zM179.7 103.5h2.3zM179.7 103.6h1.7zM179.7 103.7h1.1zM179.6 103.8h.6z"/>
<path d="M31.2 123.8h4.5zM32 123.9h3.8zM32.7 124h3.2zM33.4 124h2.6zM34.1 124.1h2zM34.9 124.2h1.3zM35.6 124.3h.6z"/>
<path d="M35.6 123.2h.6zM35.1 123.3h1.1zM34.4 123.4h1.7zM33.8 123.4h2.2zM33.2 123.5h2.8zM32.5 123.6h3.4zM31.9 123.7h3.9z"/>
<path d="M66.4 135.3h.6zM66.5 135.4h1.1zM66.5 135.5h1.7zM66.5 135.6h2.3zM66.6 135.6h2.8zM66.7 135.7h3.4zM66.8 135.8h3.9z"/>
<path d="M66.8 135.9h4.5zM66.8 136h3.9zM66.7 136.1h3.4zM66.6 136.1h2.8zM66.5 136.2h2.3zM66.5 136.3h1.7zM66.5 136.4h1.1zM66.4 136.5h.6z"/>
<path d="M81.3 135.9h4.5zM82 136h3.9zM82.5 136.1h3.4zM83.2 136.1h2.8zM83.8 136.2h2.2zM84.4 136.3h1.7zM85.1 136.4h1.1zM85.7 136.5h.6z"/>
<path d="M81.3 135.9h4.5zM82 136h3.9zM82.5 136.1h3.4zM83.2 136.1h2.8zM83.8 136.2h2.2zM84.4 136.3h1.7zM85.1 136.4h1.1zM85.7 136.5h.6z"/>
<path d="M85.7 135.3h.6zM85.1 135.4h1.1zM84.4 135.5h1.7zM83.8 135.6h2.2zM83.2 135.6h2.8zM82.5 135.7h3.4zM82 135.8h3.9z"/>
<path d="M85.7 135.3h.6zM85.1 135.4h1.1zM84.4 135.5h1.7zM83.8 135.6h2.2zM83.2 135.6h2.8zM82.5 135.7h3.4zM82 135.8h3.9z"/>
<path d="M90.4 135.3h.6zM90.5 135.4h1.1zM90.6 135.5h1.7zM90.6 135.6h2.3zM90.7 135.6h2.8zM90.8 135.7h3.3zM90.8 135.8h3.9z"/>
<path d="M90.8 135.9h4.5zM90.8 136h3.9zM90.8 136.1h3.3zM90.7 136.1h2.8zM90.6 136.2h2.3zM90.6 136.3h1.7zM90.5 136.4h1.1zM90.4 136.5h.6z"/>
<path d="M126.3 123.2h.6zM126.4 123.3h1.1zM126.5 123.4h1.7zM126.5 123.4h2.3zM126.6 123.5h2.8zM126.7 123.6h3.3zM126.7 123.7h3.9z"/>
<path d="M126.7 123.8h4.5zM126.7 123.9h3.9zM126.7 124h3.2zM126.6 124h2.5zM126.5 124.1h1.9zM126.4 124.2h1.3zM126.3 124.3h.7z"/>
<path d="M66.7 149.9h.4zM66.8 149.9h.7zM66.9 150h.7zM67 150.1h.6zM67 150.2h.6zM67.1 150.3h.6zM67.1 150.4h.6zM67.2 150.5h.6zM67.2 150.5h.7zM67.3 150.6h.6zM67.4 150.7h.6zM67.5 150.8h.5zM67.6 150.9h.5zM67.6 151h.6zM67.6 151h.6zM67.7 151.1h.5zM67.8 151.2h.4zM67.8 151.3h.5zM67.9 151.4h.4zM68 151.5h.4zM68.1 151.6h.4zM68.1 151.6h.4zM68.2 151.7h.4zM68.2 151.8h.4zM68.3 151.9h.4zM68.4 152h.3zM68.4 152.1h.3zM68.5 152.1h.3zM68.6 152.2h.2zM68.7 152.3h.2zM68.7 152.4h.3zM68.7 152.5h.3zM68.8 152.6h.3zM68.9 152.7h.2zM68.9 152.7h.3zM69 152.8h.2zM69.1 152.9h.2zM69.2 153h.1zM69.3 153.2h.1z"/>
<path d="M67.7 149.4h.3zM67.7 149.5h.3zM67.6 149.6h.5zM67.6 149.7h.5zM67.6 149.8h.5zM67.6 149.9h.6zM67.5 149.9h.7zM67.6 150h.6zM67.6 150.1h.6zM67.6 150.2h.7zM67.7 150.3h.6zM67.7 150.4h.6zM67.8 150.5h.6zM67.9 150.5h.5zM67.9 150.6h.6zM68 150.7h.5zM68 150.8h.5zM68.1 150.9h.5zM68.2 151h.4zM68.2 151h.5zM68.2 151.1h.5zM68.2 151.2h.5zM68.3 151.3h.4zM68.3 151.4h.4zM68.4 151.5h.4zM68.5 151.6h.3zM68.5 151.6h.4zM68.6 151.7h.3zM68.6 151.8h.3zM68.7 151.9h.3zM68.7 152h.3zM68.7 152.1h.4zM68.8 152.1h.3zM68.8 152.2h.4zM68.9 152.3h.3zM69 152.4h.2zM69 152.5h.3zM69.1 152.6h.2zM69.1 152.7h.2zM69.2 152.7h.1zM69.2 152.8h.1zM69.3 152.9h.1zM69.3 153.1h.2zM69.4 153.2h.2z"/>
<path d="M73.2 159.8h.1zM73.2 159.9h.2zM73.3 160.1h.2zM73.3 160.2h.2zM73.4 160.3h.2zM73.4 160.4h.3zM73.5 160.4h.2zM73.5 160.5h.2zM73.5 160.6h.2zM73.6 160.7h.2zM73.6 160.8h.2zM73.7 160.9h.2zM73.7 161h.2zM73.7 161h.3zM73.7 161.1h.4zM73.7 161.2h.4zM73.8 161.3h.4zM73.8 161.4h.4zM73.9 161.5h.4zM73.9 161.5h.4zM73.9 161.6h.4zM74 161.7h.4zM74 161.8h.4zM74.1 161.9h.4zM74.1 162h.4zM74.2 162.1h.4zM74.2 162.1h.4zM74.2 162.2h.5zM74.3 162.3h.5zM74.3 162.4h.5zM74.3 162.5h.5zM74.3 162.6h.5zM74.3 162.6h.6zM74.4 162.7h.5zM74.4 162.8h.6zM74.5 162.9h.5zM74.5 163h.5zM74.6 163.1h.4zM74.6 163.2h.3zM74.6 163.2h.3zM74.7 163.3h.2zM74.7 163.4h.1z"/>
<path d="M73.2 159.6h.1zM73.2 159.7h.2zM73.3 159.9h.2zM73.4 159.9h.2zM73.4 160h.3zM73.5 160.1h.2zM73.5 160.2h.2zM73.6 160.3h.2zM73.7 160.4h.2zM73.7 160.4h.3zM73.7 160.5h.3zM73.7 160.6h.4zM73.8 160.7h.4zM73.8 160.8h.5zM73.9 160.9h.4zM73.9 161h.4zM74 161h.4zM74.1 161.1h.4zM74.1 161.2h.4zM74.2 161.3h.4zM74.2 161.4h.5zM74.3 161.5h.5zM74.3 161.5h.5zM74.3 161.6h.5zM74.4 161.7h.5zM74.4 161.8h.6zM74.5 161.9h.6zM74.5 162h.6zM74.6 162.1h.6zM74.6 162.1h.7zM74.7 162.2h.7zM74.8 162.3h.6zM74.8 162.4h.6zM74.8 162.5h.7zM74.8 162.6h.8zM74.9 162.6h.7zM74.9 162.7h.8zM75 162.8h.8zM75 162.9h.9z"/>
<path d="M92.5 152.1h.2zM92.6 152.1h.2zM92.6 152.2h.2zM92.7 152.3h.2zM92.7 152.4h.3zM92.8 152.5h.2zM92.8 152.6h.2zM92.9 152.7h.1zM92.9 152.7h.2zM92.9 152.8h.3zM93 152.9h.2zM93 153h.3zM93 153.1h.4zM93 153.2h.4zM93.1 153.2h.4zM93.1 153.3h.4zM93.2 153.4h.4zM93.2 153.5h.4zM93.2 153.6h.4zM93.3 153.7h.4zM93.3 153.8h.5zM93.4 153.8h.4zM93.4 153.9h.5zM93.5 154h.4zM93.5 154.1h.5zM93.6 154.2h.5zM93.6 154.3h.5zM93.6 154.3h.5zM93.6 154.4h.6zM93.6 154.5h.6zM93.7 154.6h.6zM93.7 154.7h.6zM93.8 154.8h.6zM93.8 154.9h.7zM93.9 154.9h.6zM93.9 155h.7zM93.9 155.1h.7zM94 155.2h.6zM94 155.3h.6zM94.1 155.4h.4zM94.1 155.4h.4zM94.1 155.5h.3zM94.1 155.6h.3z"/>
<path d="M92.6 152h.2zM92.7 152.1h.2zM92.8 152.1h.2zM92.8 152.2h.2zM92.9 152.3h.1zM93 152.4h.1zM93 152.5h.2zM93 152.6h.3zM93 152.7h.4zM93.1 152.7h.4zM93.2 152.8h.3zM93.2 152.9h.4zM93.3 153h.3zM93.4 153.1h.3zM93.4 153.2h.4zM93.5 153.2h.3zM93.5 153.3h.4zM93.6 153.4h.4zM93.6 153.5h.5zM93.6 153.6h.5zM93.7 153.7h.5zM93.8 153.8h.4zM93.8 153.8h.5zM93.9 153.9h.5zM93.9 154h.6zM94 154.1h.6zM94.1 154.2h.6zM94.1 154.3h.6zM94.1 154.3h.6zM94.2 154.4h.6zM94.2 154.5h.7zM94.3 154.6h.7zM94.3 154.7h.8zM94.4 154.8h.7zM94.5 154.9h.7zM94.5 154.9h.7zM94.6 155h.7zM94.6 155.1h.8z"/>
<path d="M95.4 157.6h.8zM95.5 157.7h.8zM95.6 157.8h.8zM95.7 157.9h.7zM95.8 158h.6zM95.8 158.1h.7zM95.8 158.2h.7zM95.9 158.2h.7zM96 158.3h.6zM96.1 158.4h.6zM96.2 158.5h.6zM96.2 158.6h.6zM96.3 158.7h.6zM96.4 158.7h.5zM96.4 158.8h.5zM96.5 158.9h.5zM96.6 159h.4zM96.6 159.1h.5zM96.7 159.2h.5zM96.8 159.3h.4zM96.9 159.3h.4zM96.9 159.4h.5zM96.9 159.5h.5zM97 159.6h.5zM97.1 159.7h.4zM97.2 159.8h.3zM97.3 159.9h.3zM97.4 159.9h.2zM97.4 160h.3zM97.5 160.1h.3zM97.5 160.2h.3zM97.6 160.3h.3zM97.7 160.4h.2zM97.8 160.4h.2zM97.8 160.5h.2zM97.9 160.6h.1zM98 160.7h.1zM98 160.8h.2z"/>
<path d="M96.4 157.1h.2zM96.4 157.2h.2zM96.4 157.3h.3zM96.3 157.4h.4zM96.3 157.5h.5zM96.3 157.6h.5zM96.2 157.6h.7zM96.3 157.7h.6zM96.4 157.8h.5zM96.4 157.9h.5zM96.4 158h.6zM96.5 158.1h.5zM96.5 158.2h.5zM96.6 158.2h.5zM96.6 158.3h.5zM96.7 158.4h.5zM96.8 158.5h.4zM96.8 158.6h.5zM96.9 158.7h.4zM96.9 158.7h.5zM96.9 158.8h.5zM97 158.9h.5zM97 159h.5zM97.1 159.1h.4zM97.2 159.2h.3zM97.2 159.3h.3zM97.3 159.3h.3zM97.4 159.4h.2zM97.4 159.5h.3zM97.5 159.6h.2zM97.5 159.7h.3zM97.5 159.8h.3zM97.6 159.9h.3zM97.6 159.9h.3zM97.7 160h.3zM97.8 160.1h.2zM97.8 160.2h.2zM97.9 160.3h.1zM97.9 160.4h.1zM98 160.4h.1zM98 160.6h.2z"/>
</g>
<text font-size="15.6" x="90.8" y="270.1">Опора Верх</text>
<text font-size="10.9" x="112.7" y="288.5">PLA</text>
<g font-size="8.5">
<text x="115.4" y="183.4" transform="rotate(58 115.4 183.4)">Ç12</text>
<text x="94.4" y="191" transform="rotate(60 94.4 191)">Ç6</text>
</g>
<g font-size="7.8">
<text x="26.6" y="96.8" transform="rotate(-90 26.6 96.8)">4</text>
<text x="165.6" y="100.7">30</text>
<text x="93.1" y="121.2">100</text>
<text x="72.7" y="133.3">10</text>
<text x="102.4" y="133.3">14,1</text>
<text x="173.3" y="267.5">0,01</text>
<text x="192.9" y="267.5">1:1</text>
</g>
<g font-size="5.4">
<text x="12.8" y="46.9" transform="rotate(-90 12.8 46.9)">Перв. примен.</text>
<text x="12.8" y="103.8" transform="rotate(-90 12.8 103.8)">Справ. !</text>
<text x="12.8" y="176.7" transform="rotate(-90 12.8 176.7)">Подп. и дата</text>
<text x="12.8" y="205.8" transform="rotate(-90 12.8 205.8)">Инв. ! дубл.</text>
<text x="12.8" y="231.6" transform="rotate(-90 12.8 231.6)">Взам. инв. !</text>
<text x="159.1" y="256.8">Лит.</text>
<text x="173.1" y="256.8">Масса</text>
<text x="188" y="256.8">Масштаб</text>
<text x="12.8" y="261.7" transform="rotate(-90 12.8 261.7)">Подп. и дата</text>
<text x="41.2" y="261.8">! докум.</text>
<text x="63.6" y="261.8">Подп.</text>
<text x="21" y="266.8">Разраб.</text>
<text x="21" y="271.8">Пров.</text>
<text x="21" y="276.8">Т.контр.</text>
<text x="156.9" y="276.8">Лист</text>
<text x="177.9" y="276.8">Листов</text>
<text x="198.4" y="276.8">1</text>
<text x="21" y="286.8">Н.контр.</text>
<text x="7.5" y="292.5" transform="rotate(-90 7.5 292.5)">КОМПАС-3Dv23Учебнаяверсия©2024ООО&quot;АСКОН-Системыпроектирования&quot;, Россия. Всеправазащищены.</text>
<text x="12.8" y="290.8" transform="rotate(-90 12.8 290.8)">Инв. ! подл.</text>
<text x="21" y="291.8">Утв.</text>
<text x="8.5" y="296.7">Недлякоммерческогоиспользования</text>
<text x="96" y="296.8">Копировал</text>
<text x="166" y="296.8">Формат</text>
<text x="186" y="296.8">A4</text>
</g>
<g font-size="5.3">
<text x="21.1" y="261.8">Изм.</text>
<text x="28.1" y="261.8">Лист</text>
<text x="76.1" y="261.8">Дата</text>
</g>
</svg>
